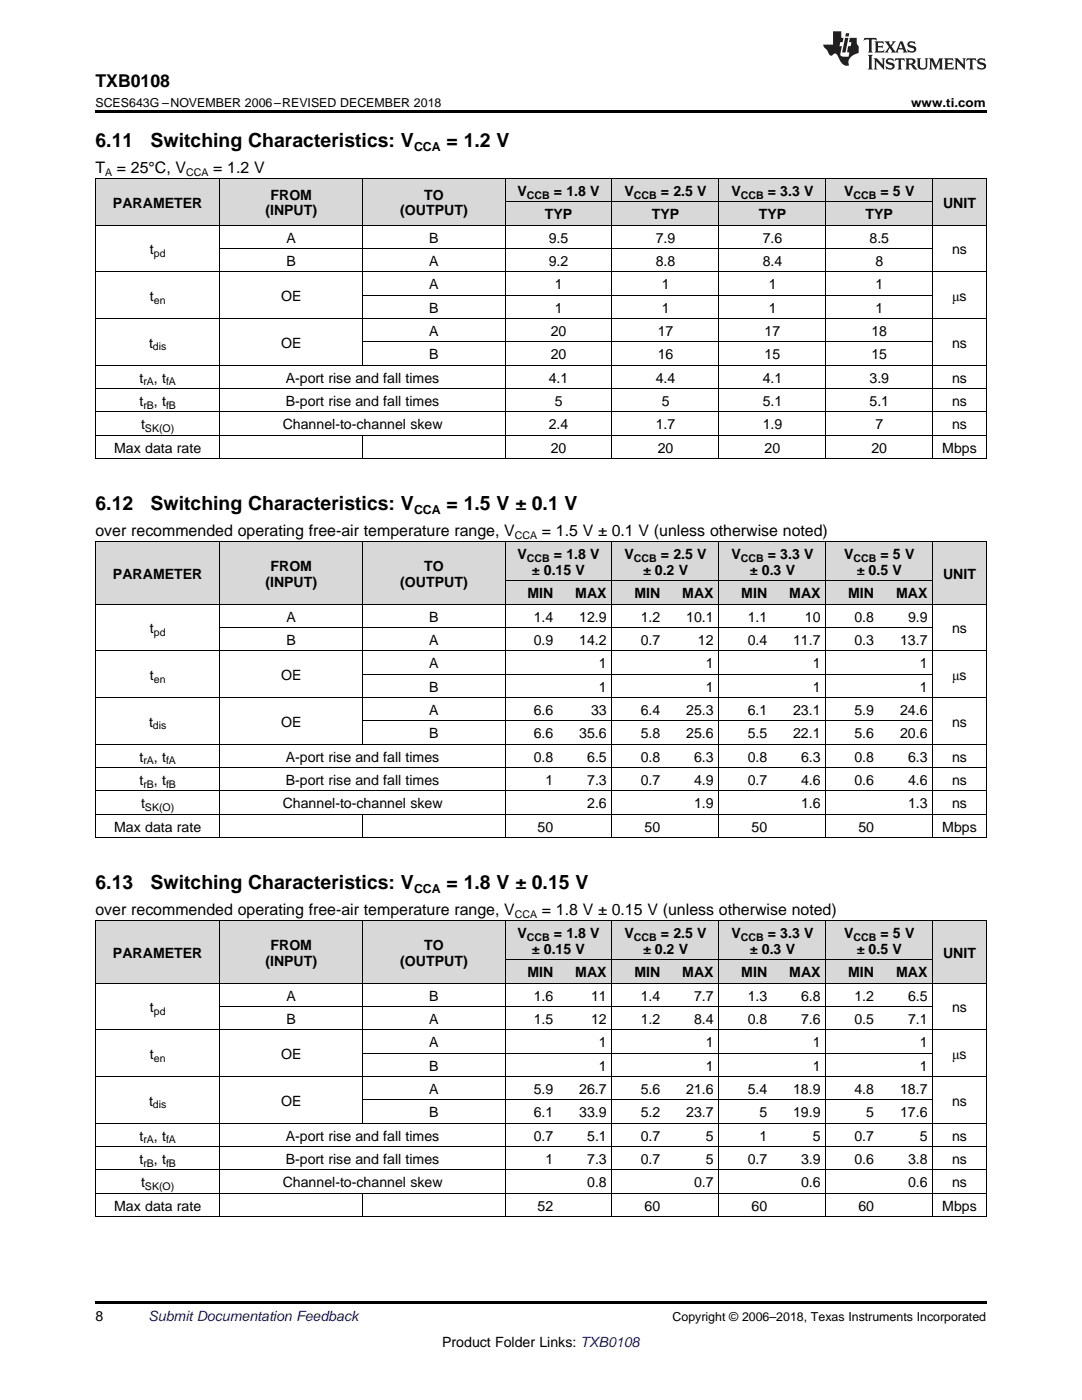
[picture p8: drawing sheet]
<svg xmlns="http://www.w3.org/2000/svg" width="216mm" height="279mm" viewBox="0 0 216 279" stroke-linecap="round" stroke-linejoin="round" font-family="sans-serif">
<g fill="#d8d8d8">
<path d="M19 183.8h24.9v12.5h-24.9z"/>
<path d="M43.9 183.8h28.5v12.5h-28.5z"/>
<path d="M72.4 183.8h28.4v12.5h-28.4z"/>
<path d="M186.2 183.8h10.6v12.5h-10.6z"/>
<path d="M100.8 191.6h10.7v4.7h-10.7z"/>
<path d="M111.5 191.6h10.7v4.7h-10.7z"/>
<path d="M122.2 191.6h10.6v4.7h-10.6z"/>
<path d="M132.8 191.6h10.7v4.7h-10.7z"/>
<path d="M143.5 191.6h10.7v4.7h-10.7z"/>
<path d="M154.2 191.6h10.6v4.7h-10.6z"/>
<path d="M164.8 191.6h10.7v4.7h-10.7z"/>
<path d="M175.5 191.6h10.7v4.7h-10.7z"/>
<path d="M100.8 183.8h10.7v7.8h-10.7z"/>
<path d="M111.5 183.8h10.7v7.8h-10.7z"/>
<path d="M122.2 183.8h10.6v7.8h-10.6z"/>
<path d="M132.8 183.8h10.7v7.8h-10.7z"/>
<path d="M143.5 183.8h10.7v7.8h-10.7z"/>
<path d="M154.2 183.8h10.6v7.8h-10.6z"/>
<path d="M164.8 183.8h10.7v7.8h-10.7z"/>
<path d="M175.5 183.8h10.7v7.8h-10.7z"/>
<path d="M19 108.2h24.9v12.5h-24.9z"/>
<path d="M43.9 108.2h28.5v12.5h-28.5z"/>
<path d="M72.4 108.2h28.4v12.5h-28.4z"/>
<path d="M186.2 108.2h10.6v12.5h-10.6z"/>
<path d="M100.8 116h10.7v4.7h-10.7z"/>
<path d="M111.5 116h10.7v4.7h-10.7z"/>
<path d="M122.2 116h10.6v4.7h-10.6z"/>
<path d="M132.8 116h10.7v4.7h-10.7z"/>
<path d="M143.5 116h10.7v4.7h-10.7z"/>
<path d="M154.2 116h10.6v4.7h-10.6z"/>
<path d="M164.8 116h10.7v4.7h-10.7z"/>
<path d="M175.5 116h10.7v4.7h-10.7z"/>
<path d="M100.8 108.2h10.7v7.8h-10.7z"/>
<path d="M111.5 108.2h10.7v7.8h-10.7z"/>
<path d="M122.2 108.2h10.6v7.8h-10.6z"/>
<path d="M132.8 108.2h10.7v7.8h-10.7z"/>
<path d="M143.5 108.2h10.7v7.8h-10.7z"/>
<path d="M154.2 108.2h10.6v7.8h-10.6z"/>
<path d="M164.8 108.2h10.7v7.8h-10.7z"/>
<path d="M175.5 108.2h10.7v7.8h-10.7z"/>
<path d="M19 35.7h24.9v9.3h-24.9z"/>
<path d="M43.9 35.7h28.5v9.3h-28.5z"/>
<path d="M72.4 35.7h28.4v9.3h-28.4z"/>
<path d="M186.2 35.7h10.6v9.3h-10.6z"/>
<path d="M100.8 40.4h10.7v4.6h-10.7z"/>
<path d="M111.5 40.4h10.7v4.6h-10.7z"/>
<path d="M122.2 40.4h10.6v4.6h-10.6z"/>
<path d="M132.8 40.4h10.7v4.6h-10.7z"/>
<path d="M143.5 40.4h10.7v4.6h-10.7z"/>
<path d="M154.2 40.4h10.6v4.6h-10.6z"/>
<path d="M164.8 40.4h10.7v4.6h-10.7z"/>
<path d="M175.5 40.4h10.7v4.6h-10.7z"/>
<path d="M100.8 35.7h10.7v4.7h-10.7z"/>
<path d="M111.5 35.7h10.7v4.7h-10.7z"/>
<path d="M122.2 35.7h10.6v4.7h-10.6z"/>
<path d="M132.8 35.7h10.7v4.7h-10.7z"/>
<path d="M143.5 35.7h10.7v4.7h-10.7z"/>
<path d="M154.2 35.7h10.6v4.7h-10.6z"/>
<path d="M164.8 35.7h10.7v4.7h-10.7z"/>
<path d="M175.5 35.7h10.7v4.7h-10.7z"/>
</g>
<g fill="#000">
<path d="M19 22h177.8v.5h-177.8zM19 91.5l.2 .1zM72.3 91.5l.1 .1zM100.7 91.5l.1 .1zM111.4 91.5l.1 .1zM122.1 91.5l.1 .1zM132.7 91.5l.1 .1zM143.4 91.5l.1 .1zM154.1 91.5l.1 .1zM164.7 91.5l.1 .1zM175.4 91.5l.1 .1zM186.1 91.5l.1 .1z"/>
<path d="M196.7 91.5l.1 .1zM19 259.7h177.8v.5h-177.8z"/>
</g>
<g fill="none" stroke="#000" stroke-width=".2">
<path d="M19 35.6l177.8 .1v55.9M19.1 35.7v55.9M43.9 35.7v55.9M72.3 35.7v37.3M100.8 35.7v55.9M122.1 35.7v55.9M143.5 35.7v55.9M164.8 35.7v55.9M186.1 35.7v55.9M19 54.3h177.8M19 45h177.8M43.9 49.6h142.2"/>
<path d="M72.4 58.9h113.7M100.8 40.3h85.3M19 77.6h177.8M19 72.9h177.8M19 63.6h177.8M72.4 68.2h113.7M19 91.5h177.8M19 86.9h177.8M19 82.2h177.8M72.3 86.9v4.7M19 108.1h177.8M19.1 108.2v59"/>
<path d="M43.9 108.2v59M72.3 108.2v40.4M100.8 108.2v59M100.8 115.9h85.3M122.1 108.2v59M143.5 108.2v59M164.8 108.2v59M186.1 108.2v59M196.8 108.2v59M19 139.2h177.8M19 129.9h177.8M19 120.6h177.8"/>
<path d="M43.9 125.3h142.3M72.4 134.6h113.8M19 157.9h177.8M19 153.2h177.8M19 148.5h177.8M72.4 143.9h113.8M19 167.2h177.8M19 162.5h177.8M72.3 162.6v4.6M19 196.2h177.8M19 183.7h177.8M19.1 183.8v59.1"/>
<path d="M43.9 183.8v59.1M72.3 183.8v40.4M100.8 183.8v59.1M100.8 191.6h85.3M122.1 183.8v59.1M143.5 183.8v59.1M164.8 183.8v59.1M186.1 183.8v59.1M196.8 183.8v59.1M19 214.9h177.8M19 205.5h177.8M43.9 200.9h142.3"/>
<path d="M72.4 219.5h113.8M72.4 210.2h113.8M19 238.1h177.8M19 233.5h177.8M19 228.8h177.8M19 224.2h177.8M72.3 238.2v4.7M19 242.8h177.8"/>
</g>
<g fill="#231f20">
<path d="M172.5 7.6l-.1 .5 .4-.2h.6v.1v2.1l-.2 .4h.9l-.2-.4v-2.1l.1-.1h.5l.5 .2-.2-.5zM174.5 8.3l.2 .3v1.5l-.2 .4h1.8l.2-.6a1.04 1.04 0 0 1-1.3 .2v-.7h.6l.3 .2v-.6l-.3 .2h-.6v-.6l.8-.1 .4 .3-.2-.5zM176.5 8.3l.9 1.1-.9 1.1h.8l-.2-.2 .4-.7 .5 .7-.2 .2h1.5l-.2-.2 .2-.4h.9l.1 .4-.2 .2h1l-.3-.3-.7-1.9h-.5l-.9 2-.8-1 .9-1h-.8l.1 .3-.4 .5-.3-.6 .1-.2zM179.7 8.6l.4 1h-.7zM181.3 8.4a.63 .63 0 0 0-.2 .7 .63 .63 0 0 0 .6 .4l.6 .2 .1 .2a.75 .75 0 0 1-.7 .4 .75 .75 0 0 1-.6-.5l.1 .7 .1-.1a1.11 1.11 0 0 0 1.5-.6 1.13 1.13 0 0 0-1.2-.8l-.1-.4a1.04 1.04 0 0 1 1.2 .2l-.2-.5-.2 .1-.4-.2zM173.2 10.9l.2 .4v2.2l-.2 .4h1l-.3-.4v-2.2l.3-.4zM174.3 11.6l.3 .4v1.5l-.3 .4h.8l-.2-.4v-1.3l1.5 1.7v-1.9l.2-.4h-.7l.2 .4v.9l-1.1-1.3zM177 11.8a.62 .62 0 0 0-.2 .7 .62 .62 0 0 0 .6 .4l.6 .1 .1 .3a.76 .76 0 0 1-.7 .3 .76 .76 0 0 1-.7-.4l.2 .7 .1-.1a1.11 1.11 0 0 0 1.5-.6 1.13 1.13 0 0 0-1.2-.8l-.1-.4a1.04 1.04 0 0 1 1.2 .2l-.2-.6-.2 .1-.5-.1zM178.7 11.6l-.2 .6a.61 .61 0 0 1 .8-.3v1.6l-.2 .4h.9l-.2-.4v-1.6a.63 .63 0 0 1 .7 .3l-.1-.6zM180.6 11.6l.3 .4v1.5l-.3 .4h1l-.2-.2-.1-.8 .6 .2a.76 .76 0 0 0 1.2 .7l-1-1a.58 .58 0 0 0 .6-.5 .58 .58 0 0 0-.5-.6zM181.4 11.9h.1a.45 .45 0 0 1 .5 .1 .45 .45 0 0 1 .1 .5l-.8 .2zM182.9 11.6l.2 .2a2.17 2.17 0 0 0 .3 1.9 .99 .99 0 0 0 1.6-.6v-1.1l.2-.4h-.7l.2 .2a1.92 1.92 0 0 1-.2 1.8 .6 .6 0 0 1-.9-.5v-1.1l.2-.4zM185.4 11.6l.2 .4v1.5l-.2 .4h.7l-.2-.4v-1.4l.8 1.8 .8-1.8v1.4l-.2 .4h.9l-.2-.4v-1.5l.2-.4h-.8l-.6 1.5-.6-1.5zM188.4 11.6l.2 .4v1.5l-.2 .4h1.8l.1-.6a1.04 1.04 0 0 1-1.2 .1v-.6h.5l.4 .2v-.6l-.4 .2h-.5v-.7h.8l.3 .3-.1-.6zM190.5 11.6l.2 .4v1.5l-.2 .4h.7l-.2-.4v-1.3l1.5 1.7v-1.9l.2-.4h-.7l.2 .4v.9l-1.1-1.3zM192.9 11.6l-.1 .6a.61 .61 0 0 1 .7-.3l.1 1.6-.3 .4h1l-.3-.4 .1-1.6a.63 .63 0 0 1 .7 .3l-.1-.6zM195.2 11.8a.62 .62 0 0 0-.2 .7 .62 .62 0 0 0 .6 .4l.6 .1 .1 .3a.76 .76 0 0 1-.7 .3 .76 .76 0 0 1-.6-.4l.1 .7 .1-.1a1.11 1.11 0 0 0 1.6-.6 1.13 1.13 0 0 0-1.3-.8l-.1-.4a1.04 1.04 0 0 1 1.2 .2l-.1-.6-.2 .1-.5-.1z"/>
<path d="M166.2 6.3v2.6h-1.9v.4l.8 .9a.91 .91 0 0 0 1 .8 .56 .56 0 0 1 .5-.3 .56 .56 0 0 1 .5 .3l.4 .8a1.53 1.53 0 0 0 1.9 1.2 1.54 1.54 0 0 1 1-2.1l.9-.3v-1.4a1.52 1.52 0 0 1-.4-1.6h-1.3l-.2 .8h.5l-.2 .8h-.5l-.1 1v.2l.4 .1-.2 .8a1.93 1.93 0 0 1-1.6-.3l.3-1.8h-.5l.2-.8h.4l.2-.8h-.4v-1.3zM168.6 7.6l-.6 2.9h.7l.6-2.9zM168.8 6.6l-.1 .7h.6l.2-.7z"/>
</g>
<g font-size="3.9">
<text x="19" y="29.3">6.11</text>
<text x="30.1" y="29.3">Switching Characteristics: V</text>
<text x="89.1" y="29.3">= 1.2 V</text>
<text x="19" y="101.7">6.12</text>
<text x="30.1" y="101.7">Switching Characteristics: V</text>
<text x="89.1" y="101.7">= 1.5 V ± 0.1 V</text>
<text x="19" y="177.4">6.13</text>
<text x="30.1" y="177.4">Switching Characteristics: V</text>
<text x="89.1" y="177.4">= 1.8 V ± 0.15 V</text>
</g>
<text font-size="3.5" x="19" y="17.3">TXB0108</text>
<g font-size="3.2">
<text x="19" y="34.4">T</text>
<text x="23.3" y="34.4">= 25°C, V</text>
<text x="42.5" y="34.4">= 1.2 V</text>
<text x="19" y="106.9">over recommended operating free-air temperature range, V</text>
<text x="108.1" y="106.9">= 1.5 V ± 0.1 V (unless otherwise noted)</text>
<text x="19" y="182.5">over recommended operating free-air temperature range, V</text>
<text x="108.1" y="182.5">= 1.8 V ± 0.15 V (unless otherwise noted)</text>
</g>
<g font-size="2.8">
<text x="22.5" y="41.4">PARAMETER</text>
<text x="54" y="39.8">FROM</text>
<text x="84.6" y="39.8">TO</text>
<text x="103.3" y="39.1">V</text>
<text x="110.5" y="39.1">=</text>
<text x="113" y="39.1">1.8 V</text>
<text x="124.6" y="39.1">V</text>
<text x="131.9" y="39.1">=</text>
<text x="134.4" y="39.1">2.5 V</text>
<text x="145.9" y="39.1">V</text>
<text x="153.2" y="39.1">=</text>
<text x="155.7" y="39.1">3.3 V</text>
<text x="168.4" y="39.1">V</text>
<text x="175.7" y="39.1">= 5 V</text>
<text x="188.2" y="41.4">UNIT</text>
<text x="53" y="43">(INPUT)</text>
<text x="79.9" y="43">(OUTPUT)</text>
<text x="108.7" y="43.7">TYP</text>
<text x="130.1" y="43.7">TYP</text>
<text x="151.4" y="43.7">TYP</text>
<text x="172.7" y="43.7">TYP</text>
<text x="29.9" y="50.7">t</text>
<text x="57.2" y="48.4">A</text>
<text x="57.2" y="53.1">B</text>
<text x="85.7" y="48.4">B</text>
<text x="85.7" y="53.1">A</text>
<text x="109.5" y="48.4">9.5</text>
<text x="109.5" y="53.1">9.2</text>
<text x="130.8" y="48.4">7.9</text>
<text x="130.8" y="53.1">8.8</text>
<text x="152.2" y="48.4">7.6</text>
<text x="152.2" y="53.1">8.4</text>
<text x="173.5" y="48.4">8.5</text>
<text x="174.7" y="53.1">8</text>
<text x="190" y="50.7">ns</text>
<text x="85.7" y="57.7">A</text>
<text x="110.7" y="57.7">1</text>
<text x="132" y="57.7">1</text>
<text x="153.4" y="57.7">1</text>
<text x="174.7" y="57.7">1</text>
<text x="29.9" y="60">t</text>
<text x="56.1" y="60">OE</text>
<text x="85.7" y="62.4">B</text>
<text x="110.7" y="62.4">1</text>
<text x="132" y="62.4">1</text>
<text x="153.4" y="62.4">1</text>
<text x="174.7" y="62.4">1</text>
<text x="190" y="60">μs</text>
<text x="29.7" y="69.4">t</text>
<text x="56.1" y="69.4">OE</text>
<text x="85.7" y="67">A</text>
<text x="85.7" y="71.7">B</text>
<text x="109.9" y="67">20</text>
<text x="109.9" y="71.7">20</text>
<text x="131.2" y="67">17</text>
<text x="131.2" y="71.7">16</text>
<text x="152.6" y="67">17</text>
<text x="152.6" y="71.7">15</text>
<text x="173.9" y="67">18</text>
<text x="173.9" y="71.7">15</text>
<text x="190" y="69.4">ns</text>
<text x="27.8" y="76.3">t</text>
<text x="30.7" y="76.3">, t</text>
<text x="57" y="76.3">A-port rise and fall times</text>
<text x="109.5" y="76.3">4.1</text>
<text x="130.8" y="76.3">4.4</text>
<text x="152.2" y="76.3">4.1</text>
<text x="173.5" y="76.3">3.9</text>
<text x="190" y="76.3">ns</text>
<text x="27.8" y="81">t</text>
<text x="30.7" y="81">, t</text>
<text x="57" y="81">B-port rise and fall times</text>
<text x="110.7" y="81">5</text>
<text x="132" y="81">5</text>
<text x="152.2" y="81">5.1</text>
<text x="173.5" y="81">5.1</text>
<text x="190" y="81">ns</text>
<text x="28.2" y="85.7">t</text>
<text x="56.4" y="85.7">Channel-to-channel skew</text>
<text x="109.5" y="85.7">2.4</text>
<text x="130.8" y="85.7">1.7</text>
<text x="152.2" y="85.7">1.9</text>
<text x="174.7" y="85.7">7</text>
<text x="190" y="85.7">ns</text>
<text x="22.8" y="90.3">Max data rate</text>
<text x="109.9" y="90.3">20</text>
<text x="131.2" y="90.3">20</text>
<text x="152.6" y="90.3">20</text>
<text x="173.9" y="90.3">20</text>
<text x="188" y="90.3">Mbps</text>
<text x="54" y="113.9">FROM</text>
<text x="84.6" y="113.9">TO</text>
<text x="103.3" y="111.5">V</text>
<text x="110.5" y="111.5">=</text>
<text x="113" y="111.5">1.8 V</text>
<text x="124.6" y="111.5">V</text>
<text x="131.9" y="111.5">=</text>
<text x="134.4" y="111.5">2.5 V</text>
<text x="145.9" y="111.5">V</text>
<text x="153.2" y="111.5">=</text>
<text x="155.7" y="111.5">3.3 V</text>
<text x="168.4" y="111.5">V</text>
<text x="175.7" y="111.5">= 5 V</text>
<text x="22.5" y="115.5">PARAMETER</text>
<text x="53" y="117.1">(INPUT)</text>
<text x="79.9" y="117.1">(OUTPUT)</text>
<text x="105.2" y="119.4">MIN</text>
<text x="106.2" y="114.7">± 0.15 V</text>
<text x="114.8" y="119.4">MAX</text>
<text x="126.6" y="119.4">MIN</text>
<text x="128.3" y="114.7">± 0.2 V</text>
<text x="136.1" y="119.4">MAX</text>
<text x="147.9" y="119.4">MIN</text>
<text x="149.6" y="114.7">± 0.3 V</text>
<text x="157.5" y="119.4">MAX</text>
<text x="169.2" y="119.4">MIN</text>
<text x="171" y="114.7">± 0.5 V</text>
<text x="178.8" y="119.4">MAX</text>
<text x="188.2" y="115.5">UNIT</text>
<text x="57.2" y="124">A</text>
<text x="85.7" y="124">B</text>
<text x="106.5" y="124">1.4</text>
<text x="115.6" y="124">12.9</text>
<text x="127.8" y="124">1.2</text>
<text x="136.9" y="124">10.1</text>
<text x="149.2" y="124">1.1</text>
<text x="160.6" y="124">10</text>
<text x="170.5" y="124">0.8</text>
<text x="181.2" y="124">9.9</text>
<text x="29.9" y="126.4">t</text>
<text x="57.2" y="128.7">B</text>
<text x="85.7" y="128.7">A</text>
<text x="106.5" y="128.7">0.9</text>
<text x="115.6" y="128.7">14.2</text>
<text x="127.8" y="128.7">0.7</text>
<text x="139.3" y="128.7">12</text>
<text x="149.2" y="128.7">0.4</text>
<text x="158.3" y="128.7">11.7</text>
<text x="170.5" y="128.7">0.3</text>
<text x="179.6" y="128.7">13.7</text>
<text x="190" y="126.4">ns</text>
<text x="29.9" y="135.7">t</text>
<text x="56.1" y="135.7">OE</text>
<text x="85.7" y="133.3">A</text>
<text x="119.5" y="133.3">1</text>
<text x="140.8" y="133.3">1</text>
<text x="162.2" y="133.3">1</text>
<text x="183.5" y="133.3">1</text>
<text x="190" y="135.7">μs</text>
<text x="85.7" y="138">B</text>
<text x="85.7" y="142.7">A</text>
<text x="106.5" y="142.7">6.6</text>
<text x="117.9" y="142.7">33</text>
<text x="119.5" y="138">1</text>
<text x="127.8" y="142.7">6.4</text>
<text x="136.9" y="142.7">25.3</text>
<text x="140.8" y="138">1</text>
<text x="149.2" y="142.7">6.1</text>
<text x="158.3" y="142.7">23.1</text>
<text x="162.2" y="138">1</text>
<text x="170.5" y="142.7">5.9</text>
<text x="179.6" y="142.7">24.6</text>
<text x="183.5" y="138">1</text>
<text x="29.7" y="145">t</text>
<text x="56.1" y="145">OE</text>
<text x="85.7" y="147.3">B</text>
<text x="106.5" y="147.3">6.6</text>
<text x="115.6" y="147.3">35.6</text>
<text x="127.8" y="147.3">5.8</text>
<text x="136.9" y="147.3">25.6</text>
<text x="149.2" y="147.3">5.5</text>
<text x="158.3" y="147.3">22.1</text>
<text x="170.5" y="147.3">5.6</text>
<text x="179.6" y="147.3">20.6</text>
<text x="190" y="145">ns</text>
<text x="27.8" y="152">t</text>
<text x="30.7" y="152">, t</text>
<text x="57" y="152">A-port rise and fall times</text>
<text x="106.5" y="152">0.8</text>
<text x="117.2" y="152">6.5</text>
<text x="127.8" y="152">0.8</text>
<text x="138.5" y="152">6.3</text>
<text x="149.2" y="152">0.8</text>
<text x="159.8" y="152">6.3</text>
<text x="170.5" y="152">0.8</text>
<text x="181.2" y="152">6.3</text>
<text x="190" y="152">ns</text>
<text x="27.8" y="156.6">t</text>
<text x="28.2" y="161.3">t</text>
<text x="30.7" y="156.6">, t</text>
<text x="56.4" y="161.3">Channel-to-channel skew</text>
<text x="57" y="156.6">B-port rise and fall times</text>
<text x="108.8" y="156.6">1</text>
<text x="117.2" y="156.6">7.3</text>
<text x="117.2" y="161.3">2.6</text>
<text x="127.8" y="156.6">0.7</text>
<text x="138.5" y="156.6">4.9</text>
<text x="138.5" y="161.3">1.9</text>
<text x="149.2" y="156.6">0.7</text>
<text x="159.8" y="156.6">4.6</text>
<text x="159.8" y="161.3">1.6</text>
<text x="170.5" y="156.6">0.6</text>
<text x="181.2" y="156.6">4.6</text>
<text x="181.2" y="161.3">1.3</text>
<text x="190" y="156.6">ns</text>
<text x="190" y="161.3">ns</text>
<text x="22.8" y="165.9">Max data rate</text>
<text x="107.3" y="165.9">50</text>
<text x="128.6" y="165.9">50</text>
<text x="150" y="165.9">50</text>
<text x="171.3" y="165.9">50</text>
<text x="188" y="165.9">Mbps</text>
<text x="22.5" y="191.1">PARAMETER</text>
<text x="54" y="189.5">FROM</text>
<text x="84.6" y="189.5">TO</text>
<text x="103.3" y="187.2">V</text>
<text x="106.2" y="190.4">± 0.15 V</text>
<text x="110.5" y="187.2">=</text>
<text x="113" y="187.2">1.8 V</text>
<text x="124.6" y="187.2">V</text>
<text x="128.3" y="190.4">± 0.2 V</text>
<text x="131.9" y="187.2">=</text>
<text x="134.4" y="187.2">2.5 V</text>
<text x="145.9" y="187.2">V</text>
<text x="149.6" y="190.4">± 0.3 V</text>
<text x="153.2" y="187.2">=</text>
<text x="155.7" y="187.2">3.3 V</text>
<text x="168.4" y="187.2">V</text>
<text x="171" y="190.4">± 0.5 V</text>
<text x="175.7" y="187.2">= 5 V</text>
<text x="188.2" y="191.1">UNIT</text>
<text x="53" y="192.7">(INPUT)</text>
<text x="79.9" y="192.7">(OUTPUT)</text>
<text x="105.2" y="195">MIN</text>
<text x="114.8" y="195">MAX</text>
<text x="126.6" y="195">MIN</text>
<text x="136.1" y="195">MAX</text>
<text x="147.9" y="195">MIN</text>
<text x="157.5" y="195">MAX</text>
<text x="169.2" y="195">MIN</text>
<text x="178.8" y="195">MAX</text>
<text x="29.9" y="202">t</text>
<text x="57.2" y="199.7">A</text>
<text x="85.7" y="199.7">B</text>
<text x="106.5" y="199.7">1.6</text>
<text x="117.9" y="199.7">11</text>
<text x="127.8" y="199.7">1.4</text>
<text x="138.5" y="199.7">7.7</text>
<text x="149.2" y="199.7">1.3</text>
<text x="159.8" y="199.7">6.8</text>
<text x="170.5" y="199.7">1.2</text>
<text x="181.2" y="199.7">6.5</text>
<text x="190" y="202">ns</text>
<text x="57.2" y="204.3">B</text>
<text x="85.7" y="204.3">A</text>
<text x="85.7" y="209">A</text>
<text x="106.5" y="204.3">1.5</text>
<text x="117.9" y="204.3">12</text>
<text x="119.5" y="209">1</text>
<text x="127.8" y="204.3">1.2</text>
<text x="138.5" y="204.3">8.4</text>
<text x="140.8" y="209">1</text>
<text x="149.2" y="204.3">0.8</text>
<text x="159.8" y="204.3">7.6</text>
<text x="162.2" y="209">1</text>
<text x="170.5" y="204.3">0.5</text>
<text x="181.2" y="204.3">7.1</text>
<text x="183.5" y="209">1</text>
<text x="29.9" y="211.3">t</text>
<text x="56.1" y="211.3">OE</text>
<text x="85.7" y="213.6">B</text>
<text x="119.5" y="213.6">1</text>
<text x="140.8" y="213.6">1</text>
<text x="162.2" y="213.6">1</text>
<text x="183.5" y="213.6">1</text>
<text x="190" y="211.3">μs</text>
<text x="29.7" y="220.6">t</text>
<text x="56.1" y="220.6">OE</text>
<text x="85.7" y="218.3">A</text>
<text x="106.5" y="218.3">5.9</text>
<text x="115.6" y="218.3">26.7</text>
<text x="127.8" y="218.3">5.6</text>
<text x="136.9" y="218.3">21.6</text>
<text x="149.2" y="218.3">5.4</text>
<text x="158.3" y="218.3">18.9</text>
<text x="170.5" y="218.3">4.8</text>
<text x="179.6" y="218.3">18.7</text>
<text x="190" y="220.6">ns</text>
<text x="27.8" y="227.6">t</text>
<text x="30.7" y="227.6">, t</text>
<text x="57" y="227.6">A-port rise and fall times</text>
<text x="85.7" y="223">B</text>
<text x="106.5" y="223">6.1</text>
<text x="106.5" y="227.6">0.7</text>
<text x="115.6" y="223">33.9</text>
<text x="117.2" y="227.6">5.1</text>
<text x="127.8" y="223">5.2</text>
<text x="127.8" y="227.6">0.7</text>
<text x="136.9" y="223">23.7</text>
<text x="140.8" y="227.6">5</text>
<text x="151.5" y="223">5</text>
<text x="151.5" y="227.6">1</text>
<text x="158.3" y="223">19.9</text>
<text x="162.2" y="227.6">5</text>
<text x="170.5" y="227.6">0.7</text>
<text x="172.8" y="223">5</text>
<text x="179.6" y="223">17.6</text>
<text x="183.5" y="227.6">5</text>
<text x="190" y="227.6">ns</text>
<text x="27.8" y="232.3">t</text>
<text x="30.7" y="232.3">, t</text>
<text x="57" y="232.3">B-port rise and fall times</text>
<text x="108.8" y="232.3">1</text>
<text x="117.2" y="232.3">7.3</text>
<text x="127.8" y="232.3">0.7</text>
<text x="140.8" y="232.3">5</text>
<text x="149.2" y="232.3">0.7</text>
<text x="159.8" y="232.3">3.9</text>
<text x="170.5" y="232.3">0.6</text>
<text x="181.2" y="232.3">3.8</text>
<text x="190" y="232.3">ns</text>
<text x="28.2" y="236.9">t</text>
<text x="56.4" y="236.9">Channel-to-channel skew</text>
<text x="117.2" y="236.9">0.8</text>
<text x="138.5" y="236.9">0.7</text>
<text x="159.8" y="236.9">0.6</text>
<text x="181.2" y="236.9">0.6</text>
<text x="190" y="236.9">ns</text>
<text x="22.8" y="241.6">Max data rate</text>
<text x="107.3" y="241.6">52</text>
<text x="128.6" y="241.6">60</text>
<text x="150" y="241.6">60</text>
<text x="171.3" y="241.6">60</text>
<text x="188" y="241.6">Mbps</text>
<text x="19" y="263.6">8</text>
<text x="88.2" y="268.9">Product Folder Links: TXB0108</text>
</g>
<text font-size="2.8" fill="#0000c8" x="29.6" y="263.6">Submit Documentation Feedback</text>
<g font-size="2.5">
<text x="19" y="21.4">SCES643G –NOVEMBER 2006–REVISED DECEMBER 2018</text>
<text x="181.8" y="21.4">www.ti.com</text>
<text x="82.6" y="30.1">CCA</text>
<text x="82.6" y="102.5">CCA</text>
<text x="82.6" y="178.2">CCA</text>
<text x="134.2" y="263.6">Copyright © 2006–2018, Texas Instruments Incorporated</text>
</g>
<g font-size="2.1">
<text x="21" y="35.1">A</text>
<text x="37.1" y="35.1">CCA</text>
<text x="105.1" y="39.7">CCB</text>
<text x="126.5" y="39.7">CCB</text>
<text x="147.8" y="39.7">CCB</text>
<text x="170.3" y="39.7">CCB</text>
<text x="30.7" y="51.3">pd</text>
<text x="30.7" y="60.6">en</text>
<text x="30.5" y="69.9">dis</text>
<text x="28.6" y="76.9">rA</text>
<text x="33.1" y="76.9">fA</text>
<text x="28.6" y="81.6">rB</text>
<text x="33.1" y="81.6">fB</text>
<text x="28.9" y="86.2">SK(O)</text>
<text x="102.7" y="107.5">CCA</text>
<text x="105.1" y="112.1">CCB</text>
<text x="126.5" y="112.1">CCB</text>
<text x="147.8" y="112.1">CCB</text>
<text x="170.3" y="112.1">CCB</text>
<text x="30.7" y="126.9">pd</text>
<text x="30.7" y="136.2">en</text>
<text x="30.5" y="145.6">dis</text>
<text x="28.6" y="152.5">rA</text>
<text x="33.1" y="152.5">fA</text>
<text x="28.6" y="157.2">rB</text>
<text x="28.9" y="161.9">SK(O)</text>
<text x="33.1" y="157.2">fB</text>
<text x="102.7" y="183.2">CCA</text>
<text x="105.1" y="187.7">CCB</text>
<text x="126.5" y="187.7">CCB</text>
<text x="147.8" y="187.7">CCB</text>
<text x="170.3" y="187.7">CCB</text>
<text x="30.7" y="202.6">pd</text>
<text x="30.7" y="211.9">en</text>
<text x="30.5" y="221.2">dis</text>
<text x="28.6" y="228.2">rA</text>
<text x="28.6" y="232.8">rB</text>
<text x="33.1" y="228.2">fA</text>
<text x="33.1" y="232.8">fB</text>
<text x="28.9" y="237.5">SK(O)</text>
</g>
</svg>
